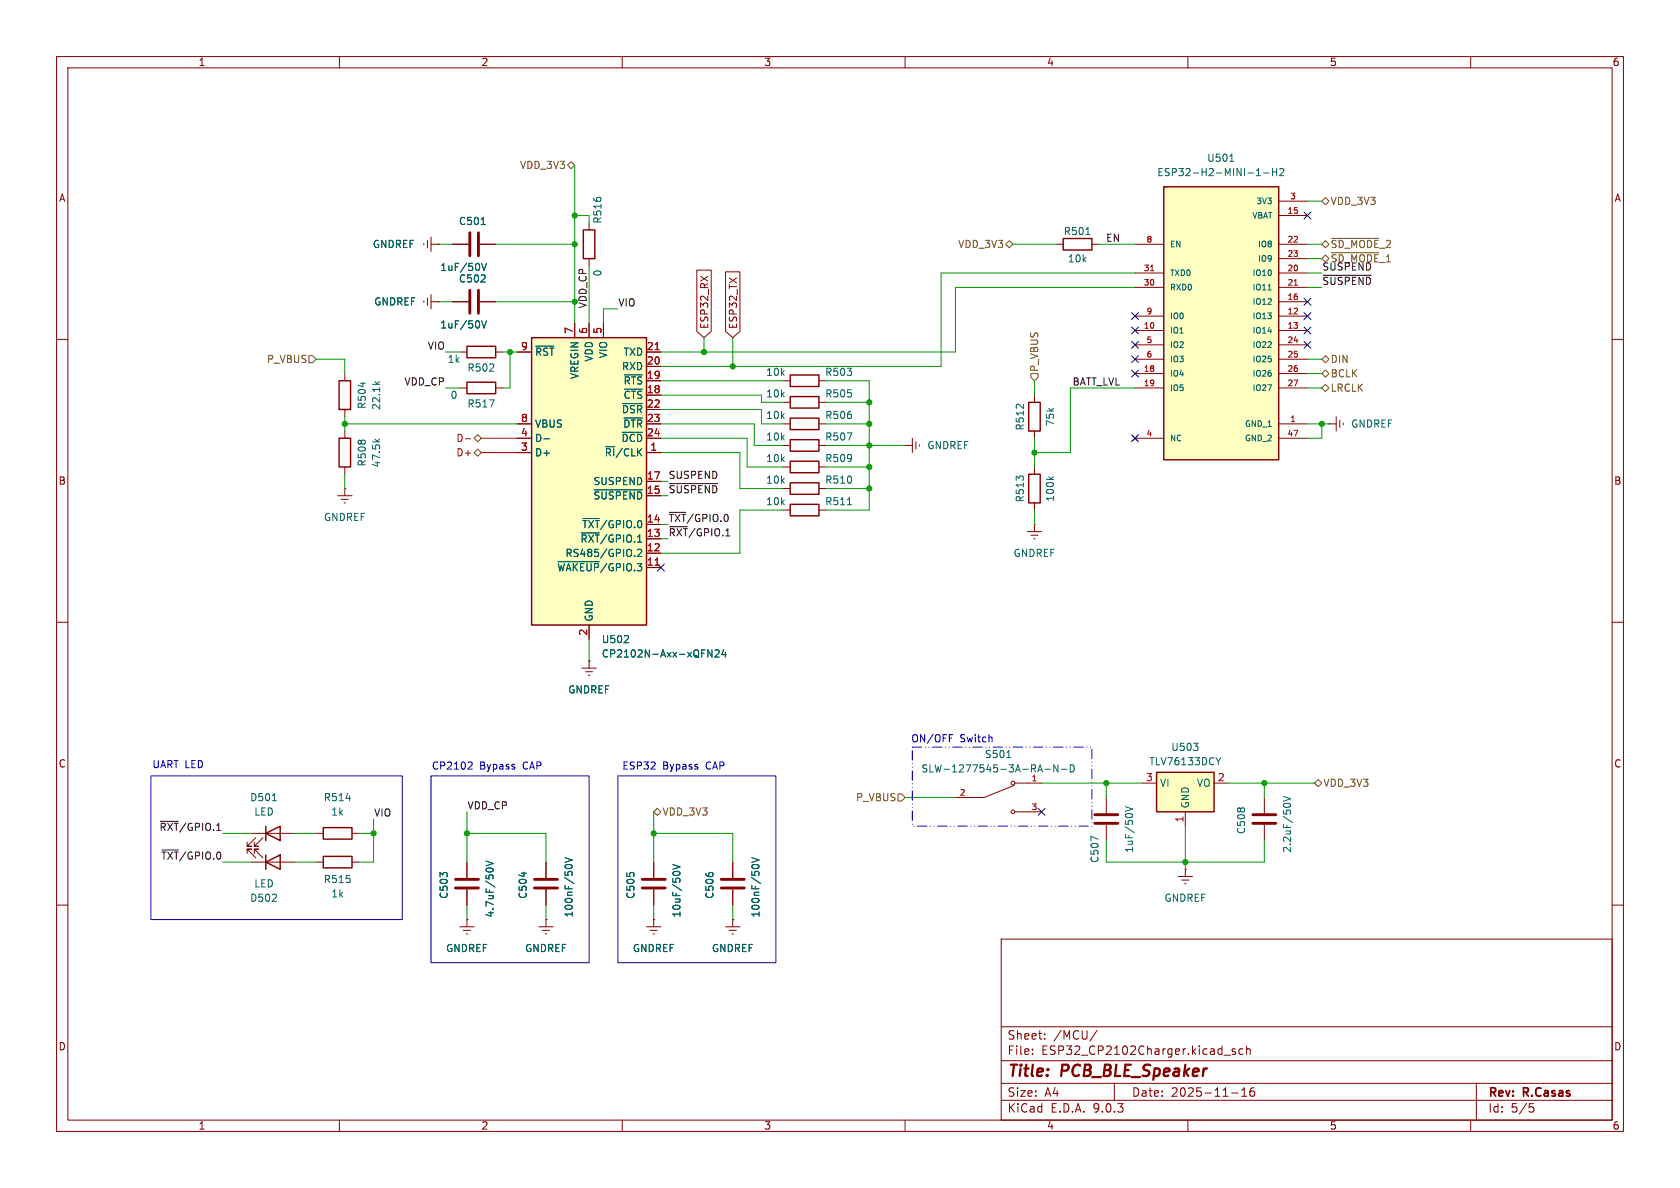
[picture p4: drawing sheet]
<svg xmlns="http://www.w3.org/2000/svg" width="297mm" height="210mm" viewBox="0 0 297 210" stroke-linecap="round" stroke-linejoin="round" font-family="sans-serif">
<g fill="none" stroke="#840000" stroke-width=".18">
<path d="M10 10h277v190h-277zM12 12h273v186h-273zM60 10v2M110 10v2M160 10v2M210 10v2M260 10v2M10 60h2M61 66v1.3M61 72.4v1.3M81.3 62.2h1.2M87.6 62.2h1.3"/>
<path d="M138.4 71.1h1.3M138.4 74.9h1.3M144.8 71.1h1.2M144.8 74.9h1.2M160 78.7h.1M160 78.7h1.3M161.3 77.5v2.5M161.9 78.1v1.3M162.6 78.6v.3M182.9 69.9v1.2M182.9 76.2v1.3M285 60h2"/>
<path d="M138.4 86.4h1.3M144.8 86.4h1.2M10 110h2M285 110h2M43.7 150.9v-.8h.7h-.7l1.5 1.5M44.4 152.4h7.7M44.4 147.3h7.7M45 150.9v-.8h.7h-.7l1.5 1.5M45.2 148.1l-1.5 1.5h.7h-.7v-.8M46.5 148.1l-1.5 1.5h.7h-.7v-.8M55.9 152.4h1.2M55.9 147.3h1.2"/>
<path d="M62.2 152.4h1.3M62.2 147.3h1.3M195.6 141v2.8M195.6 145.8v2.8M223.5 141v2.8M223.5 145.8v2.8M10 160h2M177 166h108v32h-108zM285 160h2M60 198v2M110 198v2M160 198v2"/>
<path d="M177 194.5h108M177 191.5h108M177 187.5h108M177 181.5h108M182.5 186.3v.1M182.5 185.5v.1M184.7 183.6v.1M184.7 182.8v.1M194 182.1l-1.3 2M197 191.5v3M210 198v2M216.4 186.5h1.1"/>
<path d="M217.7 193.2h1.2M218.4 185.5l-.4-.1-.2 .2 .1 .2 .5 .2v.3h-.6M219.5 193.8h.9M219.5 192.7l.5-.4v1.5M219.7 185.5l-.4-.1-.3 .3v.4l.2 .2h.5M220.4 185.5l.2-.1 .4 .1v.9M220.4 184.9v1.5M221.7 192.3a.59 .59 0 0 0-.7 .6v.6l.1 .2 .4 .1 .2-.1 .1-.5-.1-.3h-.5l-.2 .3M260 198v2M261 191.5v6.5M270.4 195.1h.7M270.5 195.7h.4l.3 .3-.2 .5-.5 .1"/>
</g>
<path d="M59.9 67.3h2.1v5.1h-2.1zM82.5 61.2h5.1v2h-5.1zM139.7 70.1h5.1v2h-5.1zM139.7 73.9h5.1v2h-5.1zM181.9 71.1h2v5.1h-2zM139.7 85.3h5.1v2.1h-5.1zM47 152.4l2.5-1.3v2.6zM47 147.3l2.5-1.2v2.5zM47 146.1v2.5M47 151.1v2.6M57.1 151.4h5.1v2h-5.1zM57.1 146.3h5.1v2h-5.1z" fill="none" stroke="#840000" stroke-width=".25"/>
<path d="M64.2 67.6v.8M66.3 67.5l.5 .4M67.1 67.5l-.5 .3M48.2 141.5h.7M61.2 141.1h.8M194.1 148.4l-1.2-.6v.9M199 142.6l1.2 .4-1.2 .4M226.9 140.8l1.3 .4-1.3 .4M227 142.2l.4-.2 .7 .2" fill="none" stroke="#006464" stroke-width=".18"/>
<path d="M193.5 144h4.1M193.5 145.5h4.1M221.5 144h4.1M221.5 145.5h4.1" fill="none" stroke="#840000" stroke-width=".51"/>
<path d="M94 59.7h20.3v50.8h-20.3z" fill="#ffffc2"/>
<path d="M94 59.7h20.3v50.8h-20.3z" fill="none" stroke="#840000" stroke-width=".25"/>
<g fill="none" stroke="#840000" stroke-width=".18">
<path d="M101.6 57.2v2.5M104.1 57.2v2.5M106.7 57.2v2.5M91.4 62.2h2.6M91.4 74.9h2.6M91.4 77.5h2.6M114.3 62.2h2.5M114.3 74.9h2.5M114.3 77.5h2.5M114.3 64.8h2.5M114.3 67.3h2.5M114.3 69.9h2.5"/>
<path d="M114.3 72.4h2.5M91.4 80h2.6M114.3 80h2.5M114.3 85.1h2.5M114.3 87.6h2.5M114.3 92.7h2.5M114.3 95.3h2.5M114.3 97.8h2.5M104.1 110.5v2.5M114.3 100.3h2.5"/>
</g>
<g fill="none" stroke="#006464" stroke-width=".18">
<path d="M94.7 61.2h3.2M96.2 77.6h.9M110 76.4h3.6M110.1 71.3h3.5M110.3 73.9h3.3M110.4 66.3h3.2M110.4 68.8h3.2M98.6 99.3h7.3M102.8 94.2h3.1M103.1 91.7h2.8M105 86.6h8.6M112.2 98.2v.2"/>
<path d="M112.7 97.2l.5-.1 .2 .4-.7 .9h.7M110.3 113.6h.8M111.1 112.5v.4M125.1 114.9l.8 1.2v-1.2M126.4 115l.5-.1 .2 .3-.7 .9h.7M127.9 114.8l-.3 .9h.8M128.2 115.3v.8"/>
</g>
<path d="M115.8 61.8h.7M115.8 99.9h.7" fill="none" stroke="#a90000" stroke-width=".18"/>
<path d="M205.7 33h20.4v48.3h-20.4z" fill="#ffffc2"/>
<path d="M205.7 33h20.4v48.3h-20.4zM188 42.2h5v2h-5zM82.5 67.6h5.1v2h-5.1zM139.7 77.7h5.1v2.1h-5.1zM139.7 81.5h5.1v2.1h-5.1z" fill="none" stroke="#840000" stroke-width=".25"/>
<g fill="none" stroke="#840000" stroke-width=".18">
<path d="M226.1 35.6h5M226.1 38.1h5M186.7 43.2h1.3M193 43.2h1.3M200.7 43.2h5M200.7 48.3h5M200.7 50.8h5M200.7 55.9h5M200.7 58.4h5M226.1 43.2h5M226.1 48.3h5M226.1 50.8h5"/>
<path d="M226.1 55.9h5M226.1 58.4h5M226.1 45.7h5M226.1 53.3h5M81.3 68.6h1.2M87.6 68.6h1.3M138.4 78.7h1.3M144.8 78.7h1.2M200.3 77.1l.7 .8M200.7 61h5M200.7 63.5h5M200.7 66h5"/>
<path d="M200.7 68.6h5M200.7 77.5h5M201 77.1l-.7 .8M226.1 61h5M226.1 63.5h5M226.1 66h5M226.1 68.6h5M226.1 77.5h5M226.1 74.9h5M138.4 82.6h1.3M144.8 82.6h1.2M179.3 138.8l-5.3 2.2h-5.1"/>
<path d="M179.5 138.4h4.6M179.5 143.5h4.6"/>
<circle cx="179.1" cy="138.4" r=".33"/>
<circle cx="179.1" cy="143.5" r=".33"/>
</g>
<path d="M203.4 47.9h.6M228.8 50.4h.6" fill="none" stroke="#a90000" stroke-width=".18"/>
<g fill="none" stroke="#006464" stroke-width=".18">
<path d="M217.4 28.5h.7M222.1 31.1h.8M222.1 30.2l.4-.4v1.3M223.4 30.6h1M225 29.8v1.3M225 30.4h.7M225.7 29.8v1.3M226.2 29.9l.5-.1 .3 .4-.8 .9h.8M192 41.5h.7M224.2 51.3h.6M86.5 70.7h.9l-.6 1.3M149.8 76.5h.8l-.5 1.3"/>
<path d="M178 133.9h.7M183.6 136.1h.6M183.9 135.2l.4 1.3M184.7 136h1M187 135.2v1.3l-.7-1.3v1.3M187.6 136h1M189.2 135.2a.64 .64 0 0 1 .7 .6 .64 .64 0 0 1-.7 .7z"/>
</g>
<path d="M204.5 136.5h10.1v7h-10.1z" fill="#ffffc2"/>
<path d="M103.1 40.6h2.1v5.1h-2.1zM59.9 77.5h2.1v5.1h-2.1zM139.7 66.3h5.1v2h-5.1zM139.7 89.2h5.1v2h-5.1zM181.9 83.8h2v5.1h-2zM204.5 136.5h10.1v7h-10.1z" fill="none" stroke="#840000" stroke-width=".25"/>
<g fill="none" stroke="#840000" stroke-width=".18">
<path d="M104.1 39.4v1.2M74.9 43.1v.2M74.9 53.2v.3M75.6 42.5v1.3M75.6 52.7v1.3M76.2 53.3h1.3M76.2 41.9v2.6M76.2 52.1v2.5M76.2 43.2h1.3M77.5 53.3h.1M77.5 43.2h.1M80 53.3h2.8"/>
<path d="M80 43.2h2.8M84.8 53.3h2.8M84.8 43.2h2.8M101.6 57.2v2.5M104.1 45.7v1.3M104.1 57.2v2.5M106.7 57.2v2.5M123.2 47.8h2.5v10.8l-1.2 1.1-1.3-1.1zM128.3 48.1h2.5v10.5l-1.3 1.1-1.2-1.1zM61 76.2v1.3M91.4 74.9h2.6M91.4 62.2h2.6"/>
<path d="M91.4 77.5h2.6M114.3 67.3h2.5M114.3 74.9h2.5M114.3 62.2h2.5M114.3 77.5h2.5M114.3 64.8h2.5M114.3 69.9h2.5M114.3 72.4h2.5M138.4 67.3h1.3M144.8 67.3h1.2M234.9 74.9h.1M234.9 74.9h1.3"/>
<path d="M236.2 73.7v2.5M236.9 74.3v1.3M237.5 74.8v.3M59.7 87.6h2.5M60.3 88.3h1.3M60.8 88.9h.3M61 86.4h.1M61 82.6v1.2M61 86.4v1.2M91.4 80h2.6M114.3 95.3h2.5M114.3 87.6h2.5"/>
<path d="M114.3 80h2.5M114.3 85.1h2.5M114.3 92.7h2.5M114.3 97.8h2.5M138.4 90.2h1.3M144.8 90.2h1.2M181.6 94h2.5M182.2 94.6h1.3M182.8 95.3h.2M182.9 92.7h.1M182.9 82.6v1.2M182.9 88.9v1.3"/>
<path d="M182.9 92.7v1.3M102.9 118.1h2.5M103.5 118.7h1.3M104 119.4h.3M104.1 116.8h.1M104.1 110.5v2.5M104.1 116.8v1.3M114.3 100.3h2.5M201.9 138.4h2.6M214.6 138.4h2.6M82.5 152.4v2.8M82.5 157.2v2.8"/>
<path d="M96.5 152.4v2.8M96.5 157.2v2.8M115.6 152.4v2.8M115.6 157.2v2.8M129.5 152.4v2.8M129.5 157.2v2.8M208.3 154.9h2.5M208.9 155.6h1.3M209.4 156.2h.3M209.5 153.7h.1M209.5 143.5v2.6M209.5 153.7v1.2"/>
<path d="M81.3 163.8h2.5M81.9 164.5h1.3M82.4 165.1h.3M82.5 162.6h.1M82.5 162.6v1.2M95.2 163.8h2.6M95.9 164.5h1.3M96.4 165.1h.2M96.5 162.6h.1M96.5 162.6v1.2M114.3 163.8h2.5M114.9 164.5h1.3"/>
<path d="M115.4 165.1h.3M115.6 162.6h.1M115.6 162.6v1.2M128.3 163.8h2.5M128.9 164.5h1.3M129.4 165.1h.3M129.5 162.6h.1M129.5 162.6v1.2"/>
</g>
<g fill="none" stroke="#006464" stroke-width=".18">
<path d="M85.1 39.7h.7M85.2 56.7l.4 1.3 .4-1.3M85.2 46.6l.4 1.2 .4-1.2M66.3 77.6l.5 .5M67.1 77.6l-.5 .4M94.7 61.2h3.2M96.2 77.6h.9M110 76.4h3.6M110.1 71.3h3.5M110.3 73.9h3.3M110.4 66.3h3.2M110.4 68.8h3.2"/>
<path d="M98.6 99.3h7.3M102.8 94.2h3.1M103.1 91.7h2.8M105 86.6h8.6M112.2 98.2v.2M112.7 97.2l.5-.1 .2 .4-.7 .9h.7M149.8 89.2h.7M185.4 84.3l.5 .5M186.3 84.3l-.5 .3M110.3 113.6h.8M111.1 112.5v.4M125.1 114.9l.8 1.2v-1.2"/>
<path d="M126.4 115l.5-.1 .2 .3-.7 .9h.7M127.9 114.8l-.3 .9h.8M128.2 115.3v.8M211 131.4h.8l-.4 .5M211.7 132v.5M215.8 133.9l-.4 .7M85.9 152.2l1.3 .4-1.3 .5M86 153.6l.4-.2 .7 .2M92.6 154.2v.8M99.9 153.1a.79 .79 0 0 1 1.3 0M99.9 151.6l1.3 .4-1.3 .5M118.9 152.8l1.3 .4-1.3 .5"/>
<path d="M119.2 154.1h.8M132.9 153.1a.79 .79 0 0 1 1.3 0M132.9 151.6l1.3 .4-1.3 .5"/>
</g>
<path d="M83.1 41.1v4.1M83.1 51.3v4.1M84.6 41.1v4.1M84.6 51.3v4.1M80.5 155.4h4.1M80.5 157h4.1M94.5 155.4h4.1M94.5 157h4.1M113.5 155.4h4.1M113.5 157h4.1M127.5 155.4h4.1M127.5 157h4.1" fill="none" stroke="#840000" stroke-width=".51"/>
<g fill="none" stroke="#725600" stroke-width=".18">
<path d="M100.3 29.2l.7-.6 .6 .6-.6 .6zM233.7 35.6l.6-.7 .6 .7-.6 .6zM177.8 43.2l.6-.7 .7 .7-.7 .6zM233.7 45.7l.6-.6 .6 .6-.6 .7zM234.3 42.5l.6 .7-.6 .6-.6-.6zM235.4 44.7h8.4M235.4 42.1h8.4M54.6 62.9h.6l.7 .6-.7 .6h-.6zM83.8 77.5l.7-.7 .6 .7-.6 .6zM182.2 66h1.3v.7l-.6 .6-.7-.6zM233.7 63.5l.6-.6 .6 .6-.6 .6zM233.7 66l.6-.6 .6 .6-.6 .7z"/>
<path d="M233.7 68.6l.6-.7 .6 .7-.6 .6zM83.8 80l.7-.6 .6 .6-.6 .6zM233 137.8l.7 .6-.7 .7-.6-.7zM115.6 143.5l.6-.6 .6 .6-.6 .6zM158.7 140.3h.7l.6 .7-.6 .6h-.7z"/>
</g>
<path d="M82.3 77.6h.9M85.1 77.5h6.3M85.1 80h6.3" fill="none" stroke="#f00" stroke-width=".18"/>
<path d="M233.9 48.7h8.5M118.3 90.6h2.9M118.3 93.1h3.2M118.3 85.5h8.6M28.3 145.2h3.2M28.6 150.3h2.9" fill="none" stroke="#0f0f0f" stroke-width=".18"/>
<g fill="none" stroke="#009600" stroke-width=".18">
<path d="M101.6 38.1h2.5v1.3M101.6 29.2v28M231.1 35.6h2.6M77.5 43.2h2.5M77.5 53.3h2.5M87.6 43.2h14M87.6 53.3h14M104.1 47v10.2M109.2 54.6h-2.5v2.6M124.5 59.7v2.5M129.5 59.7v5.1M179.1 43.2h7.6"/>
<path d="M194.3 43.2h6.4M200.7 50.8h-31.8v11.4h-52.1M200.7 48.3h-34.3v16.5h-49.6M231.1 50.8h2.6M231.1 43.2h2.6M231.1 48.3h2.6M231.1 45.7h2.6M55.9 63.5h5.1v2.5M61 74.9h30.4M61 73.7v2.5M78.7 68.6h2.6M78.7 62.2h2.6"/>
<path d="M88.9 62.2h2.5M90.2 62.2v6.4h-1.3M116.8 74.9h16.5v3.8h5.1M116.8 69.9h17.8v1.2h3.8M116.8 72.4h17.8v2.5h3.8M116.8 67.3h21.6M116.8 77.5h15.3v5.1h6.3M146 67.3h7.7v22.9h-7.7M146 78.7h14M146 71.1h7.7M146 74.9h7.7M182.9 67.3v2.6"/>
<path d="M182.9 77.5v5.1M200.7 68.6h-11.5v11.4h-6.3M231.1 68.6h2.6M231.1 74.9h3.8M231.1 63.5h2.6M231.1 66h2.6M233.7 74.9v2.6h-2.6M61 83.8v2.6M116.8 80h14v6.4h7.6M116.8 95.3h1.3M116.8 92.7h1.3M116.8 87.6h1.3"/>
<path d="M116.8 85.1h1.3M138.4 90.2h-7.6v7.6h-14M146 82.6h7.7M146 86.4h7.7M182.9 90.2v2.5M104.1 113v3.8M184.1 138.4h17.8M195.6 138.4v2.6M217.2 138.4h15.2M223.5 138.4v2.6M39.4 152.4h5M39.4 147.3h5"/>
<path d="M52.1 152.4h3.8M52.1 147.3h3.8M63.5 147.3h2.5M66 144.8v7.6h-2.5M82.5 147.3h14v5.1M82.5 143.5v8.9M115.6 147.3h13.9v5.1M115.6 143.5v8.9M160 141h8.9M195.6 148.6v3.8h27.9v-3.8M209.5 146.1v7.6M82.5 160v2.6"/>
<path d="M96.5 160v2.6M115.6 160v2.6M129.5 160v2.6"/>
</g>
<g fill="none" stroke="#000084" stroke-width=".18">
<path d="M230.5 37.5l1.2 1.2M231.7 37.5l-1.2 1.2M200.1 57.8l1.2 1.2M200.1 55.3l1.2 1.2M201.3 57.8l-1.2 1.2M201.3 55.3l-1.2 1.2M230.5 57.8l1.2 1.2M230.5 55.3l1.2 1.2M230.5 52.7l1.2 1.2M231.7 57.8l-1.2 1.2M231.7 55.3l-1.2 1.2M231.7 52.7l-1.2 1.2"/>
<path d="M200.1 62.9l1.2 1.2M200.1 60.4l1.2 1.2M200.1 65.4l1.2 1.2M200.1 76.9l1.2 1.2M201.3 62.9l-1.2 1.2M201.3 60.4l-1.2 1.2M201.3 65.4l-1.2 1.2M201.3 76.9l-1.2 1.2M230.5 60.4l1.2 1.2M231.7 60.4l-1.2 1.2M116.2 99.7l1.2 1.2M117.4 99.7l-1.2 1.2"/>
<path d="M183.5 142.9l1.3 1.2M184.8 142.9l-1.3 1.2"/>
</g>
<path d="M26.7 137.2h44.4v25.4h-44.4zM76.2 137.2h27.9v33h-27.9zM82.9 134.7l.5 .1 .1 .3-.8 .9h.8M109.2 137.2h28v33h-28zM167.8 129.9h.6" fill="none" stroke="#0000c2" stroke-width=".18"/>
<path d="M161.3 132.1h31.7v14h-31.7z" fill="none" stroke="#0000c2" stroke-width=".18" stroke-dasharray="1.7 .6 0 .6 0 .6"/>
<path d="M115.8 61.8h.7M115.8 99.9h.7" fill="none" stroke="#a90000" stroke-width=".18"/>
<g fill="#009600" stroke="#009600" stroke-width=".18">
<circle cx="233.7" cy="74.9" r=".46"/>
<circle cx="209.5" cy="152.4" r=".46"/>
<circle cx="195.6" cy="138.4" r=".46"/>
<circle cx="223.5" cy="138.4" r=".46"/>
<circle cx="153.7" cy="82.6" r=".46"/>
<circle cx="153.7" cy="86.4" r=".46"/>
<circle cx="153.7" cy="74.9" r=".46"/>
<circle cx="153.7" cy="78.7" r=".46"/>
<circle cx="182.9" cy="80" r=".46"/>
<circle cx="153.7" cy="71.1" r=".46"/>
<circle cx="124.5" cy="62.2" r=".46"/>
<circle cx="129.5" cy="64.8" r=".46"/>
<circle cx="90.2" cy="62.2" r=".46"/>
<circle cx="61" cy="74.9" r=".46"/>
<circle cx="66" cy="147.3" r=".46"/>
<circle cx="101.6" cy="43.2" r=".46"/>
<circle cx="101.6" cy="53.3" r=".46"/>
<circle cx="101.6" cy="38.1" r=".46"/>
<circle cx="82.5" cy="147.3" r=".46"/>
<circle cx="115.6" cy="147.3" r=".46"/>
</g>
<g font-size="2.8" fill="#840000">
<text x="178" y="190.9">Title:</text>
<text x="187.7" y="190.9">PCB_BLE_Speaker</text>
</g>
<g font-size="2.1" fill="#840000">
<text x="178" y="184">Sheet:</text>
<text x="186.2" y="184">/MCU/</text>
<text x="178" y="186.7">File:</text>
<text x="184.1" y="186.7">ESP32_CP2102Charger.kicad_sch</text>
<text x="178" y="196.9">KiCad</text>
<text x="178" y="194.1">Size:</text>
<text x="184.7" y="194.1">A4</text>
<text x="185.7" y="196.9">E.D.A.</text>
<text x="193.3" y="196.9">9.0.3</text>
<text x="200" y="194.1">Date:</text>
<text x="207" y="194.1">2025-11-16</text>
<text x="263" y="194.3">Rev:</text>
<text x="263" y="196.9">Id:</text>
<text x="267.1" y="196.9">5/5</text>
<text x="269.4" y="194.3">R.Casas</text>
</g>
<g font-size="1.8" fill="#840000">
<text x="35" y="11.9">1</text>
<text x="85" y="11.9">2</text>
<text x="135" y="11.9">3</text>
<text x="185" y="11.9">4</text>
<text x="235" y="11.9">5</text>
<text x="285" y="11.9">6</text>
<text x="10.3" y="35.9">A</text>
<text x="285.3" y="35.9">A</text>
<text x="125.4" y="58.3" transform="rotate(-90 125.4 58.3)">ESP32_RX</text>
<text x="130.5" y="58.3" transform="rotate(-90 130.5 58.3)">ESP32_TX</text>
<text x="10.3" y="85.9">B</text>
<text x="285.3" y="85.9">B</text>
<text x="10.3" y="135.9">C</text>
<text x="285.3" y="135.9">C</text>
<text x="10.3" y="185.9">D</text>
<text x="285.3" y="185.9">D</text>
<text x="35" y="199.9">1</text>
<text x="85" y="199.9">2</text>
<text x="135" y="199.9">3</text>
<text x="185" y="199.9">4</text>
<text x="235" y="199.9">5</text>
<text x="285" y="199.9">6</text>
</g>
<g font-size="1.8" fill="#006464">
<text x="213.3" y="28.8">U501</text>
<text x="204.5" y="31.3">ESP32-H2-MINI-1-H2</text>
<text x="81" y="40">C501</text>
<text x="106.5" y="39.6" transform="rotate(-90 106.5 39.6)">R516</text>
<text x="187.9" y="41.8">R501</text>
<text x="65.8" y="44">GNDREF</text>
<text x="188.7" y="46.6">10k</text>
<text x="77.7" y="48.1">1uF/50V</text>
<text x="81" y="50.1">C502</text>
<text x="106.5" y="49" transform="rotate(-90 106.5 49)">0</text>
<text x="66.1" y="54.2">GNDREF</text>
<text x="77.7" y="58.3">1uF/50V</text>
<text x="79" y="64.4">1k</text>
<text x="82.5" y="65.9">R502</text>
<text x="94.5" y="63.1">~{RST}</text>
<text x="105" y="64" transform="rotate(-90 105 64)">VDD</text>
<text x="107.5" y="63.4" transform="rotate(-90 107.5 63.4)">VIO</text>
<text x="109.8" y="65.6">RXD</text>
<text x="110.1" y="63.1">TXD</text>
<text x="79.6" y="70.7">0</text>
<text x="102.5" y="67.1" transform="rotate(-90 102.5 67.1)">VREGIN</text>
<text x="110.1" y="68.2">~{RTS}</text>
<text x="110.1" y="70.7">~{CTS}</text>
<text x="135.3" y="70.5">10k</text>
<text x="135.3" y="66.6">10k</text>
<text x="145.8" y="70.5">R505</text>
<text x="145.8" y="66.6">R503</text>
<text x="64.9" y="72.4" transform="rotate(-90 64.9 72.4)">R504</text>
<text x="67.4" y="72.6" transform="rotate(-90 67.4 72.6)">22.1k</text>
<text x="82.5" y="72.2">R517</text>
<text x="94.5" y="75.8">VBUS</text>
<text x="109.8" y="73.3">~{DSR}</text>
<text x="110.1" y="75.8">~{DTR}</text>
<text x="135.3" y="74.3">10k</text>
<text x="145.8" y="74.3">R506</text>
<text x="181.2" y="76.2" transform="rotate(-90 181.2 76.2)">R512</text>
<text x="186.5" y="75.5" transform="rotate(-90 186.5 75.5)">75k</text>
<text x="238.8" y="75.8">GNDREF</text>
<text x="64.9" y="82.6" transform="rotate(-90 64.9 82.6)">R508</text>
<text x="67.4" y="82.7" transform="rotate(-90 67.4 82.7)">47.5k</text>
<text x="94.5" y="78.3">D-</text>
<text x="94.5" y="80.9">D+</text>
<text x="106.8" y="80.9">~{RI}/CLK</text>
<text x="109.8" y="78.3">~{DCD}</text>
<text x="135.3" y="78.1">10k</text>
<text x="135.3" y="81.9">10k</text>
<text x="145.8" y="78.1">R507</text>
<text x="145.8" y="81.9">R509</text>
<text x="163.8" y="79.6">GNDREF</text>
<text x="104.8" y="86">SUSPEND</text>
<text x="104.8" y="88.5">~{SUSPEND}</text>
<text x="135.3" y="85.7">10k</text>
<text x="135.3" y="89.5">10k</text>
<text x="145.8" y="85.7">R510</text>
<text x="145.8" y="89.5">R511</text>
<text x="181.2" y="88.9" transform="rotate(-90 181.2 88.9)">R513</text>
<text x="186.5" y="88.8" transform="rotate(-90 186.5 88.8)">100k</text>
<text x="57.2" y="92.3">GNDREF</text>
<text x="102.8" y="93.6">~{TXT}/GPIO.0</text>
<text x="98.4" y="101.2">~{WAKEUP}/GPIO.3</text>
<text x="99.9" y="98.7">RS485/GPIO.2</text>
<text x="102.5" y="96.1">~{RXT}/GPIO.1</text>
<text x="179.1" y="98.7">GNDREF</text>
<text x="105" y="110" transform="rotate(-90 105 110)">GND</text>
<text x="106.3" y="113.9">U502</text>
<text x="106.3" y="116.4">CP2102N-Axx-xQFN24</text>
<text x="100.3" y="122.8">GNDREF</text>
<text x="162.8" y="136.8">SLW-1277545-3A-RA-N-D</text>
<text x="174" y="134.2">S501</text>
<text x="203.1" y="135.5">TLV76133DCY</text>
<text x="207" y="132.9">U503</text>
<text x="44.1" y="141.8">D501</text>
<text x="57.1" y="141.8">R514</text>
<text x="205" y="139.3">VI</text>
<text x="210.4" y="143" transform="rotate(-90 210.4 143)">GND</text>
<text x="211.5" y="139.3">VO</text>
<text x="44.8" y="144.4">LED</text>
<text x="58.5" y="144.4">1k</text>
<text x="220.3" y="147.6" transform="rotate(-90 220.3 147.6)">C508</text>
<text x="194.4" y="152.6" transform="rotate(-90 194.4 152.6)">C507</text>
<text x="200.5" y="150.9" transform="rotate(-90 200.5 150.9)">1uF/50V</text>
<text x="228.4" y="150.9" transform="rotate(-90 228.4 150.9)">2.2uF/50V</text>
<text x="44.1" y="159.6">D502</text>
<text x="44.8" y="157.1">LED</text>
<text x="57.1" y="156.3">R515</text>
<text x="58.5" y="158.9">1k</text>
<text x="79.3" y="159" transform="rotate(-90 79.3 159)">C503</text>
<text x="93.3" y="159" transform="rotate(-90 93.3 159)">C504</text>
<text x="112.4" y="159" transform="rotate(-90 112.4 159)">C505</text>
<text x="126.3" y="159" transform="rotate(-90 126.3 159)">C506</text>
<text x="205.8" y="159.6">GNDREF</text>
<text x="87.5" y="162.3" transform="rotate(-90 87.5 162.3)">4.7uF/50V</text>
<text x="101.4" y="162.3" transform="rotate(-90 101.4 162.3)">100nF/50V</text>
<text x="120.5" y="162.3" transform="rotate(-90 120.5 162.3)">10uF/50V</text>
<text x="134.5" y="162.3" transform="rotate(-90 134.5 162.3)">100nF/50V</text>
<text x="78.8" y="168.5">GNDREF</text>
<text x="92.7" y="168.5">GNDREF</text>
<text x="111.8" y="168.5">GNDREF</text>
<text x="125.7" y="168.5">GNDREF</text>
</g>
<g font-size="1.8" fill="#725600">
<text x="91.8" y="30.1">VDD_3V3</text>
<text x="235.1" y="36.4">VDD_3V3</text>
<text x="169.3" y="44">VDD_3V3</text>
<text x="235.1" y="46.6">~{SD_MODE}_1</text>
<text x="235.1" y="44">~{SD_MODE}_2</text>
<text x="47.1" y="64.4">P_VBUS</text>
<text x="183.7" y="65.8" transform="rotate(-90 183.7 65.8)">P_VBUS</text>
<text x="235.1" y="64.4">DIN</text>
<text x="235.1" y="66.9">BCLK</text>
<text x="235.1" y="69.4">LRCLK</text>
<text x="151.2" y="141.8">P_VBUS</text>
<text x="233.9" y="139.3">VDD_3V3</text>
<text x="117" y="144.4">VDD_3V3</text>
</g>
<g font-size="1.8" fill="#0f0f0f">
<text x="195.4" y="42.8">EN</text>
<text x="233.7" y="47.9">SUSPEND</text>
<text x="233.7" y="50.5">~{SUSPEND}</text>
<text x="103.8" y="54.6" transform="rotate(-90 103.8 54.6)">VDD_CP</text>
<text x="109.2" y="54.3">VIO</text>
<text x="75.5" y="61.9">VIO</text>
<text x="71.4" y="68.2">VDD_CP</text>
<text x="189.5" y="68.2">BATT_LVL</text>
<text x="118.1" y="87.3">~{SUSPEND}</text>
<text x="118.1" y="84.7">SUSPEND</text>
<text x="118.1" y="92.4">~{TXT}/GPIO.0</text>
<text x="118.1" y="94.9">~{RXT}/GPIO.1</text>
<text x="82.5" y="143.2">VDD_CP</text>
<text x="28.1" y="147">~{RXT}/GPIO.1</text>
<text x="66" y="144.4">VIO</text>
<text x="28.4" y="152.1">~{TXT}/GPIO.0</text>
</g>
<g font-size="1.8" fill="#a90000">
<text x="101.3" y="59.1" transform="rotate(-90 101.3 59.1)">7</text>
<text x="103.9" y="59.1" transform="rotate(-90 103.9 59.1)">6</text>
<text x="106.4" y="59.1" transform="rotate(-90 106.4 59.1)">5</text>
<text x="92" y="62">9</text>
<text x="114.3" y="62">21</text>
<text x="114.3" y="64.5">20</text>
<text x="114.3" y="67.1">19</text>
<text x="114.3" y="69.6">18</text>
<text x="92" y="74.7">8</text>
<text x="92" y="77.2">4</text>
<text x="114.3" y="72.1">22</text>
<text x="114.3" y="74.7">23</text>
<text x="114.3" y="77.2">24</text>
<text x="92" y="79.8">3</text>
<text x="114.9" y="79.8">1</text>
<text x="114.3" y="84.8">17</text>
<text x="114.3" y="87.4">15</text>
<text x="114.3" y="92.5">14</text>
<text x="114.3" y="95">13</text>
<text x="114.3" y="97.5">12</text>
<text x="114.3" y="100.1">11</text>
<text x="103.9" y="112.5" transform="rotate(-90 103.9 112.5)">2</text>
<text x="202.5" y="138.2">3</text>
<text x="215.2" y="138.2">2</text>
<text x="209.3" y="145.5" transform="rotate(-90 209.3 145.5)">1</text>
</g>
<g font-size="1.8" fill="#f00">
<text x="80.6" y="80.9">D+</text>
<text x="80.6" y="78.3">D-</text>
</g>
<g font-size="1.8" fill="#0000c2">
<text x="161" y="131.4">ON/OFF</text>
<text x="169.7" y="131.4">Switch</text>
<text x="26.9" y="136">UART LED</text>
<text x="76.2" y="136.2">CP2102</text>
<text x="84.8" y="136.2">Bypass</text>
<text x="92.5" y="136.2">CAP</text>
<text x="109.9" y="136.2">ESP32</text>
<text x="117.1" y="136.2">Bypass</text>
<text x="124.9" y="136.2">CAP</text>
</g>
<g font-size="1.4" fill="#a90000">
<text x="228" y="35.3">3</text>
<text x="227.5" y="37.8">15</text>
<text x="202.6" y="42.9">8</text>
<text x="227.5" y="42.9">22</text>
<text x="227.5" y="45.5">23</text>
<text x="202.1" y="48">31</text>
<text x="202.1" y="50.5">30</text>
<text x="227.5" y="48">20</text>
<text x="227.5" y="50.5">21</text>
<text x="227.5" y="53.1">16</text>
<text x="202.1" y="58.2">10</text>
<text x="202.6" y="55.6">9</text>
<text x="227.5" y="55.6">12</text>
<text x="227.5" y="58.2">13</text>
<text x="202.1" y="65.8">18</text>
<text x="202.6" y="60.7">5</text>
<text x="202.6" y="63.2">6</text>
<text x="227.5" y="60.7">24</text>
<text x="227.5" y="63.2">25</text>
<text x="227.5" y="65.8">26</text>
<text x="202.1" y="68.3">19</text>
<text x="227.5" y="68.3">27</text>
<text x="202.6" y="77.2">4</text>
<text x="227.5" y="77.2">47</text>
<text x="228" y="74.7">1</text>
<text x="169.6" y="140.7">2</text>
<text x="182.3" y="138.2">1</text>
<text x="182.3" y="143.3">3</text>
</g>
<g font-size="1.4" fill="#006464">
<text x="221.3" y="38.8">VBAT</text>
<text x="222" y="36.3">3V3</text>
<text x="206.8" y="43.9">EN</text>
<text x="222.3" y="43.9">IO8</text>
<text x="222.3" y="46.5">IO9</text>
<text x="206.8" y="49">TXD0</text>
<text x="206.8" y="51.5">RXD0</text>
<text x="221.3" y="49">IO10</text>
<text x="221.3" y="51.5">IO11</text>
<text x="206.8" y="56.6">IO0</text>
<text x="206.8" y="59.2">IO1</text>
<text x="221.3" y="54.1">IO12</text>
<text x="221.3" y="56.6">IO13</text>
<text x="221.3" y="59.2">IO14</text>
<text x="206.8" y="61.7">IO2</text>
<text x="206.8" y="64.2">IO3</text>
<text x="221.3" y="61.7">IO22</text>
<text x="221.3" y="64.2">IO25</text>
<text x="206.8" y="66.8">IO4</text>
<text x="206.8" y="69.3">IO5</text>
<text x="221.3" y="66.8">IO26</text>
<text x="221.3" y="69.3">IO27</text>
<text x="220" y="75.7">GND_1</text>
<text x="206.8" y="78.2">NC</text>
<text x="220" y="78.2">GND_2</text>
</g>
</svg>
